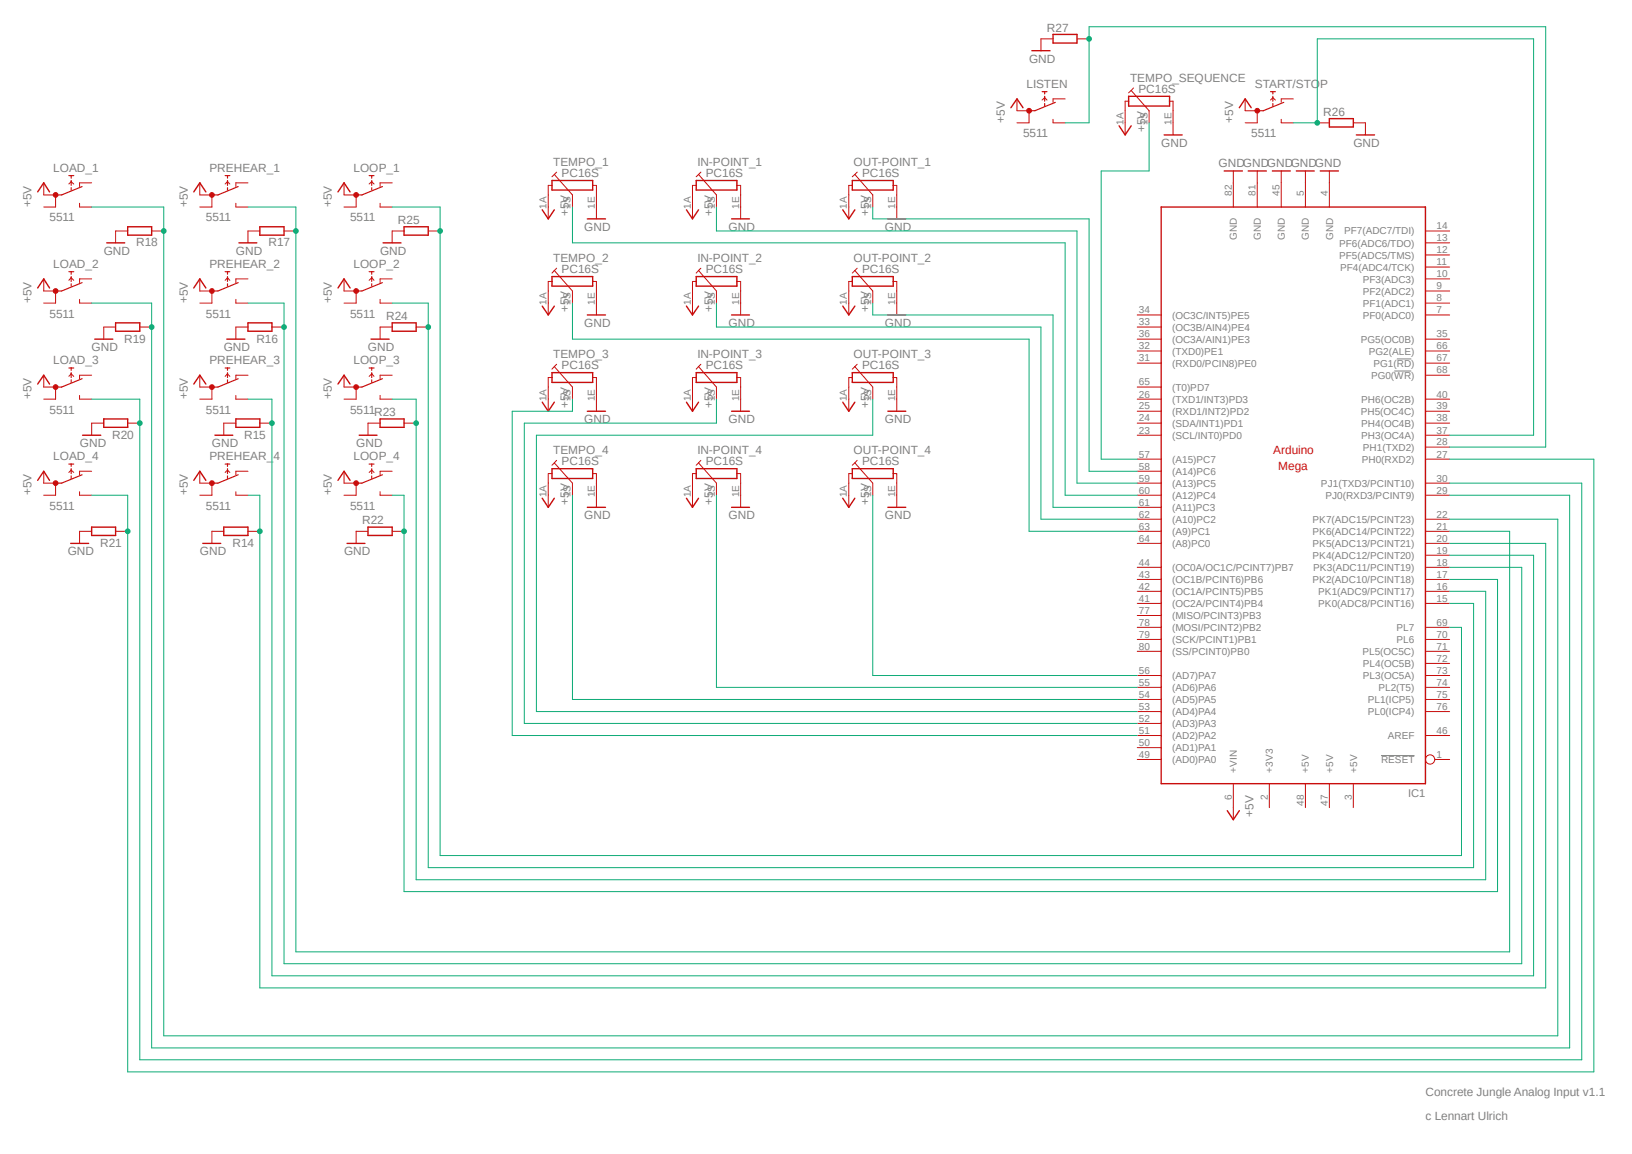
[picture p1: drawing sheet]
<svg xmlns="http://www.w3.org/2000/svg" width="297mm" height="210mm" viewBox="0 0 297 210" stroke-linecap="round" stroke-linejoin="round" font-family="sans-serif">
<path d="M3.5 3.3l290 201.1M293.5 3.3l-290 201.1" fill="none" stroke="#fff" stroke-width=".18"/>
<path d="M253.7 67.5h3.1M254.2 65.3h2.6M251.3 137.5h6.1" fill="none" stroke="#808080" stroke-width=".18"/>
<g fill="none" stroke="#c90d0c" stroke-width=".25">
<path d="M205.4 17.5h7.5v1.8h-7.5zM100.5 32.9h7.4v1.7h-7.4zM126.7 32.9h7.4v1.7h-7.4zM155.1 32.9h7.5v1.7h-7.5zM100.5 50.3h7.4v1.8h-7.4zM126.7 50.3h7.4v1.8h-7.4zM155.1 50.3h7.5v1.8h-7.5zM100.5 67.8h7.4v1.8h-7.4zM126.7 67.8h7.4v1.8h-7.4zM155.1 67.8h7.5v1.8h-7.5zM100.5 85.3h7.4v1.8h-7.4zM126.7 85.3h7.4v1.8h-7.4z"/>
<path d="M155.1 85.3h7.5v1.8h-7.5z"/>
</g>
<g fill="none" stroke="#c90d0c" stroke-width=".18">
<path d="M205.4 18.4h-.6v4M205.9 16.5l3.2 3.7v2.2M205.9 16.5l-.5 .4M206.3 16l-.4 .5M212.9 18.4h.6v4M64.8 35.5v2.2M67.2 33.5l.4-.4 .5 .4M69.2 33.3v.7M69.2 37v.7M100.5 33.7h-.7v4M100.9 31.7l3.3 3.8v2.2M101.3 31.3l-.8 .9"/>
<path d="M107.9 33.7h.6v4M126.7 33.7h-.7v4M127.1 31.7l3.3 3.8v2.2M127.6 31.3l-.9 .9M134.1 33.7h.7v4M155.1 33.7h-.6v4M155.6 31.7l3.2 3.8v2.2M155.6 31.7l-.5 .5M156 31.3l-.4 .4M162.6 33.7h.6v4M100.5 51.2h-.7v4M100.9 49.2l3.3 3.8v2.2"/>
<path d="M100.9 49.2l-.4 .5M101.3 48.8l-.4 .4M107.9 51.2h.6v4M126.7 51.2h-.7v4M127.1 49.2l3.3 3.8v2.2M127.1 49.2l-.4 .5M127.6 48.8l-.5 .4M134.1 51.2h.7v4M155.1 51.2h-.6v4M155.6 49.2l3.2 3.8v2.2M156 48.8l-.9 .9M162.6 51.2h.6v4"/>
<path d="M100.5 68.7h-.7v3.9M100.9 66.7l3.3 3.7v2.2M100.9 66.7l-.4 .5M101.3 66.3l-.4 .4M107.9 68.7h.6v3.9M126.7 68.7h-.7v3.9M127.1 66.7l3.3 3.7v2.2M127.1 66.7l-.4 .5M127.6 66.3l-.5 .4M134.1 68.7h.7v3.9M155.1 68.7h-.6v3.9M155.6 66.7l3.2 3.7v2.2"/>
<path d="M156 66.3l-.9 .9M162.6 68.7h.6v3.9M100.5 86.2h-.7v3.9M100.9 84.2l3.3 3.7v2.2M100.9 84.2l-.4 .5M101.3 83.8l-.4 .4M107.9 86.2h.6v3.9M126.7 86.2h-.7v3.9M127.1 84.2l3.3 3.7v2.2M127.1 84.2l-.4 .5M127.6 83.8l-.5 .4M134.1 86.2h.7v3.9"/>
<path d="M155.1 86.2h-.6v3.9M155.6 84.2l3.2 3.7v2.2M155.6 84.2l-.5 .5M156 83.8l-.4 .4M162.6 86.2h.6v3.9"/>
</g>
<path d="M67.2 32h.9M67.6 32v.4M67.6 32.9v.8M67.6 34.2v.4M69.6 34l-3.7 1.5h-1.1" fill="none" stroke="#c90d0c" stroke-width=".21"/>
<circle cx="64.8" cy="35.5" r=".43" fill="#c90d0c"/>
<g fill="none" stroke="#c90d0c" stroke-width=".18">
<path d="M62.6 35.5h2.2M62.6 37.7h2.2M69.2 37.7h2.2M69.2 33.3h2.2M64.8 53v2.2M67.2 51l.4-.5 .5 .5M69.2 50.8v.6M69.2 54.5v.7"/>
<circle cx="64.8" cy="35.5" r=".43"/>
</g>
<path d="M67.2 49.4h.9M67.6 49.4v.5M67.6 50.3v.9M67.6 51.6v.5M69.6 51.4l-3.7 1.6h-1.1" fill="none" stroke="#c90d0c" stroke-width=".21"/>
<circle cx="64.8" cy="53" r=".43" fill="#c90d0c"/>
<g fill="none" stroke="#c90d0c" stroke-width=".18">
<path d="M62.6 53h2.2M62.6 55.2h2.2M69.2 55.2h2.2M69.2 50.8h2.2M64.8 70.4v2.2M67.2 68.5l.4-.5 .5 .5M69.2 68.3v.6M69.2 72v.6"/>
<circle cx="64.8" cy="53" r=".43"/>
</g>
<path d="M67.2 67h.9M67.6 67v.4M67.6 67.8v.9M67.6 69.1v.5M69.6 68.9l-3.7 1.5h-1.1" fill="none" stroke="#c90d0c" stroke-width=".21"/>
<circle cx="64.8" cy="70.4" r=".43" fill="#c90d0c"/>
<g fill="none" stroke="#c90d0c" stroke-width=".18">
<path d="M62.6 70.4h2.2M62.6 72.6h2.2M69.2 72.6h2.2M69.2 68.3h2.2M64.8 87.9v2.2M67.2 86l.4-.4 .5 .4M69.2 85.8v.6M69.2 89.5v.6"/>
<circle cx="64.8" cy="70.4" r=".43"/>
</g>
<path d="M67.2 84.5h.9M67.6 84.5v.4M67.6 85.3v.9M67.6 86.6v.5M69.6 86.4l-3.7 1.5h-1.1" fill="none" stroke="#c90d0c" stroke-width=".21"/>
<circle cx="64.8" cy="87.9" r=".43" fill="#c90d0c"/>
<g fill="none" stroke="#c90d0c" stroke-width=".18">
<path d="M38.6 87.9v2.2M41 86l.4-.4 .4 .4M42.9 85.8v.6M42.9 89.5v.6M62.6 87.9h2.2M62.6 90.1h2.2M69.2 90.1h2.2M69.2 85.8h2.2"/>
<circle cx="64.8" cy="87.9" r=".43"/>
</g>
<path d="M41 84.5h.8M41.4 84.5v.4M41.4 85.3v.9M41.4 86.6v.5M43.3 86.4l-3.6 1.5h-1.1" fill="none" stroke="#c90d0c" stroke-width=".21"/>
<circle cx="38.6" cy="87.9" r=".43" fill="#c90d0c"/>
<g fill="none" stroke="#c90d0c" stroke-width=".18">
<path d="M10.1 87.9v2.2M12.5 86l.5-.4 .4 .4M14.5 85.8v.6M14.5 89.5v.6M36.4 87.9h2.2M36.4 90.1h2.2M42.9 90.1h2.2M42.9 85.8h2.2"/>
<circle cx="38.6" cy="87.9" r=".43"/>
</g>
<path d="M12.5 84.5h.9M13 84.5v.4M13 85.3v.9M13 86.6v.5M14.9 86.4l-3.7 1.5h-1.1" fill="none" stroke="#c90d0c" stroke-width=".21"/>
<circle cx="10.1" cy="87.9" r=".43" fill="#c90d0c"/>
<g fill="none" stroke="#c90d0c" stroke-width=".18">
<path d="M38.6 70.4v2.2M41 68.5l.4-.5 .4 .5M42.9 68.3v.6M42.9 72v.6M8 87.9h2.1M8 90.1h2.1M14.5 90.1h2.2M14.5 85.8h2.2"/>
<circle cx="10.1" cy="87.9" r=".43"/>
</g>
<path d="M41 67h.8M41.4 67v.4M41.4 67.8v.9M41.4 69.1v.5M43.3 68.9l-3.6 1.5h-1.1" fill="none" stroke="#c90d0c" stroke-width=".21"/>
<circle cx="38.6" cy="70.4" r=".43" fill="#c90d0c"/>
<g fill="none" stroke="#c90d0c" stroke-width=".18">
<path d="M10.1 70.4v2.2M12.5 68.5l.5-.5 .4 .5M14.5 68.3v.6M14.5 72v.6M36.4 70.4h2.2M36.4 72.6h2.2M42.9 72.6h2.2M42.9 68.3h2.2"/>
<circle cx="38.6" cy="70.4" r=".43"/>
</g>
<path d="M12.5 67h.9M13 67v.4M13 67.8v.9M13 69.1v.5M14.9 68.9l-3.7 1.5h-1.1" fill="none" stroke="#c90d0c" stroke-width=".21"/>
<circle cx="10.1" cy="70.4" r=".43" fill="#c90d0c"/>
<g fill="none" stroke="#c90d0c" stroke-width=".18">
<path d="M38.6 53v2.2M41 51l.4-.5 .4 .5M42.9 50.8v.6M42.9 54.5v.7M8 70.4h2.1M8 72.6h2.1M14.5 72.6h2.2M14.5 68.3h2.2"/>
<circle cx="10.1" cy="70.4" r=".43"/>
</g>
<path d="M41 49.4h.8M41.4 49.4v.5M41.4 50.3v.9M41.4 51.6v.5M43.3 51.4l-3.6 1.6h-1.1" fill="none" stroke="#c90d0c" stroke-width=".21"/>
<circle cx="38.6" cy="53" r=".43" fill="#c90d0c"/>
<g fill="none" stroke="#c90d0c" stroke-width=".18">
<path d="M10.1 53v2.2M12.5 51l.5-.5 .4 .5M14.5 50.8v.6M14.5 54.5v.7M36.4 53h2.2M36.4 55.2h2.2M42.9 55.2h2.2M42.9 50.8h2.2"/>
<circle cx="38.6" cy="53" r=".43"/>
</g>
<path d="M12.5 49.4h.9M13 49.4v.5M13 50.3v.9M13 51.6v.5M14.9 51.4l-3.7 1.6h-1.1" fill="none" stroke="#c90d0c" stroke-width=".21"/>
<circle cx="10.1" cy="53" r=".43" fill="#c90d0c"/>
<g fill="none" stroke="#c90d0c" stroke-width=".18">
<path d="M38.6 35.5v2.2M41 33.5l.4-.4 .4 .4M42.9 33.3v.7M42.9 37v.7M8 53h2.1M8 55.2h2.1M14.5 55.2h2.2M14.5 50.8h2.2"/>
<circle cx="10.1" cy="53" r=".43"/>
</g>
<path d="M41 32h.8M41.4 32v.4M41.4 32.9v.8M41.4 34.2v.4M43.3 34l-3.6 1.5h-1.1" fill="none" stroke="#c90d0c" stroke-width=".21"/>
<circle cx="38.6" cy="35.5" r=".43" fill="#c90d0c"/>
<g fill="none" stroke="#c90d0c" stroke-width=".18">
<path d="M10.1 35.5v2.2M12.5 33.5l.5-.4 .4 .4M14.5 33.3v.7M14.5 37v.7M36.4 35.5h2.2M36.4 37.7h2.2M42.9 37.7h2.2M42.9 33.3h2.2"/>
<circle cx="38.6" cy="35.5" r=".43"/>
</g>
<path d="M12.5 32h.9M13 32v.4M13 32.9v.8M13 34.2v.4M14.9 34l-3.7 1.5h-1.1" fill="none" stroke="#c90d0c" stroke-width=".21"/>
<circle cx="10.1" cy="35.5" r=".43" fill="#c90d0c"/>
<g fill="none" stroke="#c90d0c" stroke-width=".18">
<path d="M231.2 18.2l.4-.4 .5 .4M233.2 18v.6M8 35.5h2.1M8 37.7h2.1M14.5 37.7h2.2M14.5 33.3h2.2M228.8 20.2v2.2M233.2 21.7v.7"/>
<circle cx="10.1" cy="35.5" r=".43"/>
</g>
<path d="M231.2 16.7h.9M231.6 16.7v.4M231.6 17.5v.9M231.6 18.8v.5M233.6 18.6l-3.7 1.6h-1.1" fill="none" stroke="#c90d0c" stroke-width=".21"/>
<circle cx="228.8" cy="20.2" r=".43" fill="#c90d0c"/>
<g fill="none" stroke="#c90d0c" stroke-width=".18">
<path d="M189.7 18.2l.4-.4 .4 .4M191.6 18v.6M233.2 18h2.2M187.3 20.2v2.2M191.6 21.7v.7M226.6 20.2h2.2M226.6 22.4h2.2M233.2 22.4h2.2"/>
<circle cx="228.8" cy="20.2" r=".43"/>
</g>
<path d="M189.7 16.7h.8M190.1 16.7v.4M190.1 17.5v.9M190.1 18.8v.5M192.1 18.6l-3.8 1.6h-1" fill="none" stroke="#c90d0c" stroke-width=".21"/>
<circle cx="187.3" cy="20.2" r=".43" fill="#c90d0c"/>
<g fill="none" stroke="#c90d0c" stroke-width=".18">
<path d="M185.1 18v2.2h2.2M191.6 18h2.2M191.6 7.1h-2.2v2.1M196 7.1h2.2M226.6 18v2.2M8 33.3v2.2M36.4 33.3v2.2M62.6 33.3v2.2M99.8 37.7v2.1M108.5 37.7v2.1M126 37.7v2.1M134.8 37.7v2.1"/>
<path d="M154.5 37.7v2.1M163.2 37.7v2.1M185.1 22.4h2.2M191.6 22.4h2.2M204.8 22.4v2.2M213.5 22.4v2.2M224.5 31.1v6.6M228.8 31.1v6.6M233.2 31.1v6.6M237.6 31.1v6.6M239.7 22.4h2.2M241.9 31.1v6.6"/>
<path d="M246.3 22.4h2.2v2.2M8 50.8v2.2M21 59.5h-2.1v2.2M23.2 42h-2.2v2.2M25.4 59.5h2.2M27.6 42h2.2M36.4 50.8v2.2M45.1 59.5h-2.2v2.2M47.3 42h-2.2v2.2M49.5 59.5h2.2M51.7 42h2.1M62.6 50.8v2.2"/>
<path d="M71.4 59.5h-2.2v2.2M73.5 42h-2.1v2.2M75.7 59.5h2.2M77.9 42h2.2M99.8 55.2v2.1M108.5 55.2v2.1M126 55.2v2.1M134.8 55.2v2.1M154.5 55.2v2.1M163.2 55.2v2.1M207 57.3h4.3M207 59.5h4.3"/>
<path d="M259.4 57.3h4.4M259.4 48.6h4.4M259.4 50.8h4.4M259.4 53h4.4M259.4 55.2h4.4M259.4 46.4h4.4M259.4 44.2h4.4M259.4 42h4.4M8 68.3v2.1M18.9 77h-2.2v2.2M23.2 77h2.2M36.4 68.3v2.1"/>
<path d="M42.9 77h-2.2v2.2M47.3 77h2.2M62.6 68.3v2.1M69.2 77h-2.2v2.2M73.5 77h2.2M99.8 72.6v2.2M108.5 72.6v2.2M126 72.6v2.2M134.8 72.6v2.2M154.5 72.6v2.2M163.2 72.6v2.2M207 77h4.3"/>
<path d="M207 74.8h4.3M207 72.6h4.3M207 79.2h4.3M207 70.4h4.3M207 66.1h4.3M207 63.9h4.3M207 61.7h4.3M259.4 77h4.4M259.4 74.8h4.4M259.4 72.6h4.4M259.4 79.2h4.4M259.4 66.1h4.4"/>
<path d="M259.4 63.9h4.4M259.4 61.7h4.4M259.4 68.3h4.4M8 85.8v2.1M16.7 96.7h-2.2v2.2M21 96.7h2.2M36.4 85.8v2.1M40.7 96.7h-2.1v2.2M45.1 96.7h2.2M62.6 85.8v2.1M67 96.7h-2.2v2.2M71.4 96.7h2.1"/>
<path d="M99.8 90.1v2.2M108.5 90.1v2.2M126 90.1v2.2M134.8 90.1v2.2M154.5 90.1v2.2M163.2 90.1v2.2M207 83.6h4.3M207 90.1h4.3M207 87.9h4.3M207 98.9h4.3M207 96.7h4.3M207 94.5h4.3"/>
<path d="M207 92.3h4.3M207 85.8h4.3M259.4 83.6h4.4M259.4 81.4h4.4M259.4 90.1h4.4M259.4 87.9h4.4M259.4 98.9h4.4M259.4 96.7h4.4M259.4 94.5h4.4M207 112h4.3M207 109.8h4.3M207 107.6h4.3"/>
<path d="M207 105.5h4.3M207 103.3h4.3M207 116.4h4.3M207 118.5h4.3M207 114.2h4.3M259.4 109.8h4.4M259.4 107.6h4.4M259.4 105.5h4.4M259.4 103.3h4.4M259.4 101h4.4M259.4 116.4h4.4M259.4 118.5h4.4"/>
<path d="M259.4 114.2h4.4M207 122.9h4.3M207 125.1h4.3M207 127.3h4.3M207 129.5h4.3M207 131.7h4.3M207 133.9h4.3M207 136.1h4.3M207 138.2h4.3M259.4 122.9h4.4M259.4 125.1h4.4M259.4 127.3h4.4"/>
<path d="M259.4 129.5h4.4M259.4 133.9h4.4M259.4 120.7h4.4M261.2 138.2h2.6M224.5 142.6v6.6M231 142.6v4.4M237.6 142.6v4.4M241.9 142.6v4.4M246.3 142.6v4.4"/>
<circle cx="187.3" cy="20.2" r=".43"/>
<circle cx="260.3" cy="138.2" r=".85"/>
</g>
<g fill="none" stroke="#c90d0c" stroke-width=".25">
<path d="M184 19.6l1.1-1.6 1.1 1.6M187.8 9.2h3.3M191.6 6.3h4.4v1.5h-4.4zM225.6 19.6l1-1.6 1.1 1.6M6.9 34.9l1.1-1.6 1 1.6M35.3 34.9l1.1-1.6 1.1 1.6M61.5 34.9l1.1-1.6 1.1 1.6M98.7 38.2l1.1 1.6 1.1-1.6M106.9 39.8h3.3M124.9 38.2l1.1 1.6 1.1-1.6M133.1 39.8h3.3M153.4 38.2l1.1 1.6 1.1-1.6"/>
<path d="M161.6 39.8h3.2M203.7 22.9l1.1 1.7 1.1-1.7M211.3 37.7h48.1v104.9h-48.1zM211.9 24.6h3.2M222.8 31.1h3.3M227.2 31.1h3.3M231.6 31.1h3.2M235.9 31.1h3.3M240.3 31.1h3.3M241.9 21.6h4.4v1.5h-4.4zM246.8 24.6h3.3M6.9 52.4l1.1-1.6 1 1.6"/>
<path d="M19.4 44.2h3.3M21 58.8h4.4v1.5h-4.4zM23.2 41.3h4.4v1.5h-4.4zM35.3 52.4l1.1-1.6 1.1 1.6M43.5 44.2h3.2M45.1 58.8h4.4v1.5h-4.4zM47.3 41.3h4.4v1.5h-4.4zM61.5 52.4l1.1-1.6 1.1 1.6M69.7 44.2h3.3M71.4 58.8h4.3v1.5h-4.3zM73.5 41.3h4.4v1.5h-4.4zM98.7 55.7l1.1 1.6 1.1-1.6"/>
<path d="M106.9 57.3h3.3M124.9 55.7l1.1 1.6 1.1-1.6M133.1 57.3h3.3M153.4 55.7l1.1 1.6 1.1-1.6M161.6 57.3h3.2M6.9 69.9l1.1-1.6 1 1.6M15 79.2h3.3M17.2 61.7h3.3M18.9 76.2h4.3v1.6h-4.3zM35.3 69.9l1.1-1.6 1.1 1.6M39.1 79.2h3.3M41.3 61.7h3.3"/>
<path d="M42.9 76.2h4.4v1.6h-4.4zM61.5 69.9l1.1-1.6 1.1 1.6M65.4 79.2h3.2M67.5 61.7h3.3M69.2 76.2h4.3v1.6h-4.3zM98.7 73.2l1.1 1.6 1.1-1.6M106.9 74.8h3.3M124.9 73.2l1.1 1.6 1.1-1.6M133.1 74.8h3.3M153.4 73.2l1.1 1.6 1.1-1.6M161.6 74.8h3.2M6.9 87.4l1.1-1.6 1 1.6"/>
<path d="M12.9 98.9h3.2M16.7 95.9h4.3v1.6h-4.3zM35.3 87.4l1.1-1.6 1.1 1.6M36.9 98.9h3.3M40.7 95.9h4.4v1.6h-4.4zM61.5 87.4l1.1-1.6 1.1 1.6M63.2 98.9h3.2M67 95.9h4.4v1.6h-4.4zM98.7 90.7l1.1 1.6 1.1-1.6M106.9 92.3h3.3M124.9 90.7l1.1 1.6 1.1-1.6M133.1 92.3h3.3"/>
<path d="M153.4 90.7l1.1 1.6 1.1-1.6M161.6 92.3h3.2M223.4 147.5l1.1 1.7 1.1-1.7"/>
</g>
<g fill="none" stroke="#0dab76" stroke-width=".18">
<path d="M104.2 37.7v6.5h89.6v45.9h13.2M130.4 37.7v4.3h65.6v45.9h11M158.8 37.7v2.1h39.4v46h8.8M209.1 22.4v8.7h-8.7v52.5h6.6M104.2 55.2v6.5h83.1v35h19.7M130.4 55.2v4.3h59v35h17.6M158.8 55.2v2.1h32.8v35h15.4M104.2 72.6v2.2h-11v59.1h113.8M130.4 72.6v4.4h-35v54.7h111.6M158.8 72.6v6.6h-61.2v50.3h109.4M71.4 90.1h2.1v72.2h199v-56.8h-8.7M104.2 90.1v37.2h102.8"/>
<path d="M130.4 90.1v35h76.6M158.8 90.1v32.8h48.2"/>
</g>
<circle cx="73.5" cy="96.7" r=".43" fill="#0dab76"/>
<g fill="none" stroke="#0dab76" stroke-width=".18">
<path d="M71.4 72.6h4.3v87.5h194.7v-52.5h-6.6"/>
<circle cx="73.5" cy="96.7" r=".43"/>
</g>
<circle cx="75.7" cy="77" r=".43" fill="#0dab76"/>
<g fill="none" stroke="#0dab76" stroke-width=".18">
<path d="M71.4 55.2h6.5v102.7h190.3v-48.1h-4.4"/>
<circle cx="75.7" cy="77" r=".43"/>
</g>
<circle cx="77.9" cy="59.5" r=".43" fill="#0dab76"/>
<g fill="none" stroke="#0dab76" stroke-width=".18">
<path d="M45.1 90.1h2.2v89.7h234v-80.9h-17.5"/>
<circle cx="77.9" cy="59.5" r=".43"/>
</g>
<circle cx="47.3" cy="96.7" r=".43" fill="#0dab76"/>
<g fill="none" stroke="#0dab76" stroke-width=".18">
<path d="M45.1 72.6h4.4v105h229.6v-76.6h-15.3"/>
<circle cx="47.3" cy="96.7" r=".43"/>
</g>
<circle cx="49.5" cy="77" r=".43" fill="#0dab76"/>
<g fill="none" stroke="#0dab76" stroke-width=".18">
<path d="M71.4 37.7h8.7v118h185.9v-41.5h-2.2"/>
<circle cx="49.5" cy="77" r=".43"/>
</g>
<circle cx="80.1" cy="42" r=".43" fill="#0dab76"/>
<g fill="none" stroke="#0dab76" stroke-width=".18">
<path d="M45.1 55.2h6.6v120.2h225.2v-72.1h-13.1"/>
<circle cx="80.1" cy="42" r=".43"/>
</g>
<circle cx="51.7" cy="59.5" r=".43" fill="#0dab76"/>
<g fill="none" stroke="#0dab76" stroke-width=".18">
<path d="M45.1 37.7h8.7v135.5h220.9v-76.5h-10.9"/>
<circle cx="51.7" cy="59.5" r=".43"/>
</g>
<circle cx="53.8" cy="42" r=".43" fill="#0dab76"/>
<g fill="none" stroke="#0dab76" stroke-width=".18">
<path d="M16.7 37.7h13.1v150.8h253.7v-94h-19.7"/>
<circle cx="53.8" cy="42" r=".43"/>
</g>
<circle cx="29.8" cy="42" r=".43" fill="#0dab76"/>
<g fill="none" stroke="#0dab76" stroke-width=".18">
<path d="M16.7 55.2h10.9v135.5h258.1v-100.6h-21.9"/>
<circle cx="29.8" cy="42" r=".43"/>
</g>
<circle cx="27.6" cy="59.5" r=".43" fill="#0dab76"/>
<g fill="none" stroke="#0dab76" stroke-width=".18">
<path d="M16.7 72.6h8.7v120.3h262.5v-105h-24.1"/>
<circle cx="27.6" cy="59.5" r=".43"/>
</g>
<circle cx="25.4" cy="77" r=".43" fill="#0dab76"/>
<g fill="none" stroke="#0dab76" stroke-width=".18">
<path d="M263.8 83.6h26.3v111.5h-266.9v-105h-6.5"/>
<circle cx="25.4" cy="77" r=".43"/>
</g>
<circle cx="23.2" cy="96.7" r=".43" fill="#0dab76"/>
<g fill="none" stroke="#0dab76" stroke-width=".18">
<path d="M193.8 22.4h4.4v-17.5h83.1v76.5h-17.5"/>
<circle cx="23.2" cy="96.7" r=".43"/>
</g>
<circle cx="198.2" cy="7.1" r=".43" fill="#0dab76"/>
<g fill="none" stroke="#0dab76" stroke-width=".18">
<path d="M235.4 22.4h4.3v-15.3h39.4v72.1h-15.3"/>
<circle cx="198.2" cy="7.1" r=".43"/>
</g>
<circle cx="239.7" cy="22.4" r=".43" fill="#0dab76"/>
<circle cx="239.7" cy="22.4" r=".43" fill="none" stroke="#0dab76" stroke-width=".18"/>
<g font-size="2.2" fill="#808080">
<text x="190.5" y="5.8">R27</text>
<text x="187.3" y="11.4">GND</text>
<text x="186.8" y="16">LISTEN</text>
<text x="205.7" y="14.9">TEMPO_SEQUENCE</text>
<text x="207.2" y="16.9">PC16S</text>
<text x="228.4" y="16">START/STOP</text>
<text x="182.9" y="22.4" transform="rotate(-90 182.9 22.4)">+5V</text>
<text x="224.4" y="22.4" transform="rotate(-90 224.4 22.4)">+5V</text>
<text x="240.8" y="21.1">R26</text>
<text x="186.2" y="25">5511</text>
<text x="208.5" y="24" transform="rotate(-90 208.5 24)">+5V</text>
<text x="211.3" y="26.7">GND</text>
<text x="227.7" y="25">5511</text>
<text x="246.3" y="26.7">GND</text>
<text x="9.7" y="31.3">LOAD_1</text>
<text x="38.1" y="31.3">PREHEAR_1</text>
<text x="64.3" y="31.3">LOOP_1</text>
<text x="100.7" y="30.2">TEMPO_1</text>
<text x="102.2" y="32.2">PC16S</text>
<text x="126.9" y="30.2">IN-POINT_1</text>
<text x="128.4" y="32.2">PC16S</text>
<text x="155.3" y="30.2">OUT-POINT_1</text>
<text x="156.9" y="32.2">PC16S</text>
<text x="221.8" y="30.4">GNDGNDGNDGNDGND</text>
<text x="5.8" y="37.7" transform="rotate(-90 5.8 37.7)">+5V</text>
<text x="9" y="40.3">5511</text>
<text x="34.2" y="37.7" transform="rotate(-90 34.2 37.7)">+5V</text>
<text x="37.5" y="40.3">5511</text>
<text x="60.4" y="37.7" transform="rotate(-90 60.4 37.7)">+5V</text>
<text x="63.7" y="40.3">5511</text>
<text x="72.4" y="40.7">R25</text>
<text x="103.5" y="39.4" transform="rotate(-90 103.5 39.4)">+5V</text>
<text x="129.8" y="39.4" transform="rotate(-90 129.8 39.4)">+5V</text>
<text x="158.2" y="39.4" transform="rotate(-90 158.2 39.4)">+5V</text>
<text x="18.9" y="46.4">GND</text>
<text x="24.8" y="44.8">R18</text>
<text x="42.9" y="46.4">GND</text>
<text x="48.9" y="44.8">R17</text>
<text x="69.2" y="46.4">GND</text>
<text x="100.7" y="47.7">TEMPO_2</text>
<text x="106.3" y="42">GND</text>
<text x="126.9" y="47.7">IN-POINT_2</text>
<text x="132.6" y="42">GND</text>
<text x="155.3" y="47.7">OUT-POINT_2</text>
<text x="161" y="42">GND</text>
<text x="9.7" y="48.8">LOAD_2</text>
<text x="38.1" y="48.8">PREHEAR_2</text>
<text x="64.3" y="48.8">LOOP_2</text>
<text x="102.2" y="49.7">PC16S</text>
<text x="128.4" y="49.7">PC16S</text>
<text x="156.9" y="49.7">PC16S</text>
<text x="5.8" y="55.2" transform="rotate(-90 5.8 55.2)">+5V</text>
<text x="9" y="57.8">5511</text>
<text x="34.2" y="55.2" transform="rotate(-90 34.2 55.2)">+5V</text>
<text x="37.5" y="57.8">5511</text>
<text x="60.4" y="55.2" transform="rotate(-90 60.4 55.2)">+5V</text>
<text x="63.7" y="57.8">5511</text>
<text x="70.3" y="58.3">R24</text>
<text x="103.5" y="56.8" transform="rotate(-90 103.5 56.8)">+5V</text>
<text x="106.3" y="59.5">GND</text>
<text x="129.8" y="56.9" transform="rotate(-90 129.8 56.9)">+5V</text>
<text x="132.6" y="59.5">GND</text>
<text x="158.2" y="56.8" transform="rotate(-90 158.2 56.8)">+5V</text>
<text x="161" y="59.5">GND</text>
<text x="16.7" y="63.9">GND</text>
<text x="22.6" y="62.4">R19</text>
<text x="40.7" y="63.9">GND</text>
<text x="46.7" y="62.4">R16</text>
<text x="67" y="63.9">GND</text>
<text x="100.7" y="65.2">TEMPO_3</text>
<text x="126.9" y="65.2">IN-POINT_3</text>
<text x="155.3" y="65.2">OUT-POINT_3</text>
<text x="9.7" y="66.3">LOAD_3</text>
<text x="38.1" y="66.3">PREHEAR_3</text>
<text x="64.3" y="66.3">LOOP_3</text>
<text x="102.2" y="67.2">PC16S</text>
<text x="128.4" y="67.2">PC16S</text>
<text x="156.9" y="67.2">PC16S</text>
<text x="5.8" y="72.6" transform="rotate(-90 5.8 72.6)">+5V</text>
<text x="9" y="75.3">5511</text>
<text x="34.2" y="72.6" transform="rotate(-90 34.2 72.6)">+5V</text>
<text x="37.5" y="75.3">5511</text>
<text x="60.4" y="72.6" transform="rotate(-90 60.4 72.6)">+5V</text>
<text x="63.7" y="75.3">5511R23</text>
<text x="103.5" y="74.3" transform="rotate(-90 103.5 74.3)">+5V</text>
<text x="106.3" y="77">GND</text>
<text x="129.8" y="74.3" transform="rotate(-90 129.8 74.3)">+5V</text>
<text x="132.6" y="77">GND</text>
<text x="158.2" y="74.3" transform="rotate(-90 158.2 74.3)">+5V</text>
<text x="161" y="77">GND</text>
<text x="9.7" y="83.8">LOAD_4</text>
<text x="14.5" y="81.4">GND</text>
<text x="20.4" y="79.8">R20</text>
<text x="38.1" y="83.8">PREHEAR_4</text>
<text x="38.6" y="81.4">GND</text>
<text x="44.4" y="79.8">R15</text>
<text x="64.3" y="83.8">LOOP_4</text>
<text x="64.8" y="81.4">GND</text>
<text x="100.7" y="82.7">TEMPO_4</text>
<text x="126.9" y="82.7">IN-POINT_4</text>
<text x="155.3" y="82.7">OUT-POINT_4</text>
<text x="102.2" y="84.7">PC16S</text>
<text x="128.4" y="84.7">PC16S</text>
<text x="156.9" y="84.7">PC16S</text>
<text x="5.8" y="90.1" transform="rotate(-90 5.8 90.1)">+5V</text>
<text x="9" y="92.8">5511</text>
<text x="34.2" y="90.1" transform="rotate(-90 34.2 90.1)">+5V</text>
<text x="37.5" y="92.8">5511</text>
<text x="60.4" y="90.1" transform="rotate(-90 60.4 90.1)">+5V</text>
<text x="63.7" y="92.8">5511</text>
<text x="65.9" y="95.4">R22</text>
<text x="103.5" y="91.8" transform="rotate(-90 103.5 91.8)">+5V</text>
<text x="106.3" y="94.5">GND</text>
<text x="129.8" y="91.8" transform="rotate(-90 129.8 91.8)">+5V</text>
<text x="132.6" y="94.5">GND</text>
<text x="158.2" y="91.8" transform="rotate(-90 158.2 91.8)">+5V</text>
<text x="161" y="94.5">GND</text>
<text x="12.3" y="101">GND</text>
<text x="18.2" y="99.5">R21</text>
<text x="36.4" y="101">GND</text>
<text x="42.3" y="99.5">R14</text>
<text x="62.6" y="101">GND</text>
<text x="228.1" y="148.7" transform="rotate(-90 228.1 148.7)">+5V</text>
<text x="259.4" y="199.4">Concrete Jungle Analog Input v1.1</text>
<text x="259.4" y="203.8">c Lennart Ulrich</text>
</g>
<g font-size="2.2" fill="#c90d0c">
<text x="231.7" y="82.7">Arduino</text>
<text x="232.6" y="85.5">Mega</text>
</g>
<text font-size="2" fill="#808080" x="256.3" y="145.1">IC1</text>
<g font-size="1.8" fill="#808080">
<text x="204.5" y="22.7" transform="rotate(-90 204.5 22.7)">1A</text>
<text x="208.8" y="22.7" transform="rotate(-90 208.8 22.7)">1S</text>
<text x="213.2" y="22.7" transform="rotate(-90 213.2 22.7)">1E</text>
<text x="224.2" y="35.6" transform="rotate(-90 224.2 35.6)">82</text>
<text x="228.5" y="35.6" transform="rotate(-90 228.5 35.6)">81</text>
<text x="232.9" y="35.6" transform="rotate(-90 232.9 35.6)">45</text>
<text x="237.3" y="35.6" transform="rotate(-90 237.3 35.6)">5</text>
<text x="241.6" y="35.6" transform="rotate(-90 241.6 35.6)">4</text>
<text x="99.5" y="38" transform="rotate(-90 99.5 38)">1A</text>
<text x="103.8" y="38" transform="rotate(-90 103.8 38)">1S</text>
<text x="108.2" y="38" transform="rotate(-90 108.2 38)">1E</text>
<text x="125.7" y="38" transform="rotate(-90 125.7 38)">1A</text>
<text x="130.1" y="38" transform="rotate(-90 130.1 38)">1S</text>
<text x="134.5" y="38" transform="rotate(-90 134.5 38)">1E</text>
<text x="154.1" y="38" transform="rotate(-90 154.1 38)">1A</text>
<text x="158.5" y="38" transform="rotate(-90 158.5 38)">1S</text>
<text x="162.9" y="38" transform="rotate(-90 162.9 38)">1E</text>
<text x="261.5" y="41.7">14</text>
<text x="225.1" y="43.7" transform="rotate(-90 225.1 43.7)">GND</text>
<text x="229.5" y="43.7" transform="rotate(-90 229.5 43.7)">GND</text>
<text x="233.8" y="43.7" transform="rotate(-90 233.8 43.7)">GND</text>
<text x="238.2" y="43.7" transform="rotate(-90 238.2 43.7)">GND</text>
<text x="242.6" y="43.7" transform="rotate(-90 242.6 43.7)">GND</text>
<text x="243.7" y="47.1">PF5(ADC5/TMS)</text>
<text x="243.7" y="44.9">PF6(ADC6/TDO)</text>
<text x="244.6" y="42.7">PF7(ADC7/TDI)</text>
<text x="261.5" y="46.1">12</text>
<text x="261.5" y="43.9">13</text>
<text x="243.9" y="49.2">PF4(ADC4/TCK)</text>
<text x="248" y="51.4">PF3(ADC3)</text>
<text x="248" y="53.6">PF2(ADC2)</text>
<text x="261.5" y="48.3">11</text>
<text x="261.5" y="50.5">10</text>
<text x="261.5" y="52.7">9</text>
<text x="99.5" y="55.5" transform="rotate(-90 99.5 55.5)">1A</text>
<text x="103.8" y="55.5" transform="rotate(-90 103.8 55.5)">1S</text>
<text x="108.2" y="55.5" transform="rotate(-90 108.2 55.5)">1E</text>
<text x="125.7" y="55.5" transform="rotate(-90 125.7 55.5)">1A</text>
<text x="130.1" y="55.5" transform="rotate(-90 130.1 55.5)">1S</text>
<text x="134.5" y="55.5" transform="rotate(-90 134.5 55.5)">1E</text>
<text x="154.1" y="55.5" transform="rotate(-90 154.1 55.5)">1A</text>
<text x="158.5" y="55.5" transform="rotate(-90 158.5 55.5)">1S</text>
<text x="162.9" y="55.5" transform="rotate(-90 162.9 55.5)">1E</text>
<text x="207.3" y="59.2">33</text>
<text x="207.3" y="57">34</text>
<text x="213.3" y="58">(OC3C/INT5)PE5</text>
<text x="248" y="58">PF0(ADC0)</text>
<text x="248" y="55.8">PF1(ADC1)</text>
<text x="261.5" y="57">7</text>
<text x="261.5" y="54.9">8</text>
<text x="207.3" y="65.8">31</text>
<text x="207.3" y="63.6">32</text>
<text x="207.3" y="61.4">36</text>
<text x="213.3" y="64.6">(TXD0)PE1</text>
<text x="213.3" y="62.4">(OC3A/AIN1)PE3</text>
<text x="213.3" y="60.2">(OC3B/AIN4)PE4</text>
<text x="247.6" y="62.4">PG5(OC0B)</text>
<text x="249.1" y="64.6">PG2(ALE)</text>
<text x="261.5" y="65.8">67</text>
<text x="261.5" y="63.6">66</text>
<text x="261.5" y="61.4">35</text>
<text x="207.3" y="70.1">65</text>
<text x="213.3" y="71.1">(T0)PD7</text>
<text x="213.3" y="66.7">(RXD0/PCIN8)PE0</text>
<text x="249.5" y="68.9">PG0(WR)</text>
<text x="250" y="66.7">PG1(RD)</text>
<text x="261.5" y="67.9">68</text>
<text x="99.5" y="73" transform="rotate(-90 99.5 73)">1A</text>
<text x="103.8" y="73" transform="rotate(-90 103.8 73)">1S</text>
<text x="108.2" y="73" transform="rotate(-90 108.2 73)">1E</text>
<text x="125.7" y="73" transform="rotate(-90 125.7 73)">1A</text>
<text x="130.1" y="73" transform="rotate(-90 130.1 73)">1S</text>
<text x="134.5" y="73" transform="rotate(-90 134.5 73)">1E</text>
<text x="154.1" y="73" transform="rotate(-90 154.1 73)">1A</text>
<text x="158.5" y="73" transform="rotate(-90 158.5 73)">1S</text>
<text x="162.9" y="73" transform="rotate(-90 162.9 73)">1E</text>
<text x="207.3" y="76.7">24</text>
<text x="207.3" y="74.5">25</text>
<text x="207.3" y="72.3">26</text>
<text x="213.3" y="77.7">(SDA/INT1)PD1</text>
<text x="213.3" y="75.5">(RXD1/INT2)PD2</text>
<text x="213.3" y="73.3">(TXD1/INT3)PD3</text>
<text x="247.6" y="75.5">PH5(OC4C)</text>
<text x="247.7" y="77.7">PH4(OC4B)</text>
<text x="247.7" y="73.3">PH6(OC2B)</text>
<text x="261.5" y="76.7">38</text>
<text x="261.5" y="74.5">39</text>
<text x="261.5" y="72.3">40</text>
<text x="207.3" y="83.3">57</text>
<text x="207.3" y="78.9">23</text>
<text x="213.3" y="79.8">(SCL/INT0)PD0</text>
<text x="247.7" y="79.8">PH3(OC4A)</text>
<text x="248" y="82">PH1(TXD2)</text>
<text x="261.5" y="83.3">27</text>
<text x="261.5" y="81.1">28</text>
<text x="261.5" y="78.9">37</text>
<text x="207.3" y="89.8">60</text>
<text x="207.3" y="87.6">59</text>
<text x="207.3" y="85.5">58</text>
<text x="213.3" y="88.6">(A13)PC5</text>
<text x="213.3" y="86.4">(A14)PC6</text>
<text x="213.3" y="84.2">(A15)PC7</text>
<text x="240.4" y="88.6">PJ1(TXD3/PCINT10)</text>
<text x="247.8" y="84.2">PH0(RXD2)</text>
<text x="261.5" y="89.8">29</text>
<text x="261.5" y="87.6">30</text>
<text x="99.5" y="90.5" transform="rotate(-90 99.5 90.5)">1A</text>
<text x="103.8" y="90.5" transform="rotate(-90 103.8 90.5)">1S</text>
<text x="108.2" y="90.5" transform="rotate(-90 108.2 90.5)">1E</text>
<text x="125.7" y="90.5" transform="rotate(-90 125.7 90.5)">1A</text>
<text x="130.1" y="90.5" transform="rotate(-90 130.1 90.5)">1S</text>
<text x="134.5" y="90.5" transform="rotate(-90 134.5 90.5)">1E</text>
<text x="154.1" y="90.5" transform="rotate(-90 154.1 90.5)">1A</text>
<text x="158.5" y="90.5" transform="rotate(-90 158.5 90.5)">1S</text>
<text x="162.9" y="90.5" transform="rotate(-90 162.9 90.5)">1E</text>
<text x="207.3" y="94.2">62</text>
<text x="207.3" y="92">61</text>
<text x="213.3" y="95.2">(A10)PC2</text>
<text x="213.3" y="93">(A11)PC3</text>
<text x="213.3" y="90.8">(A12)PC4</text>
<text x="238.9" y="95.2">PK7(ADC15/PCINT23)</text>
<text x="241.2" y="90.8">PJ0(RXD3/PCINT9)</text>
<text x="261.5" y="94.2">22</text>
<text x="207.3" y="98.6">64</text>
<text x="207.3" y="96.4">63</text>
<text x="213.3" y="99.5">(A8)PC0</text>
<text x="213.3" y="97.4">(A9)PC1</text>
<text x="238.9" y="101.7">PK4(ADC12/PCINT20)</text>
<text x="238.9" y="99.5">PK5(ADC13/PCINT21)</text>
<text x="238.9" y="97.4">PK6(ADC14/PCINT22)</text>
<text x="261.5" y="100.8">19</text>
<text x="261.5" y="98.6">20</text>
<text x="261.5" y="96.4">21</text>
<text x="207.3" y="107.3">42</text>
<text x="207.3" y="105.1">43</text>
<text x="207.3" y="103">44</text>
<text x="213.3" y="106.1">(OC1B/PCINT6)PB6</text>
<text x="213.3" y="103.9">(OC0A/OC1C/PCINT7)PB7</text>
<text x="238.9" y="106.1">PK2(ADC10/PCINT18)</text>
<text x="239" y="103.9">PK3(ADC11/PCINT19)</text>
<text x="261.5" y="107.3">16</text>
<text x="261.5" y="105.1">17</text>
<text x="261.5" y="103">18</text>
<text x="207.3" y="111.7">77</text>
<text x="207.3" y="109.5">41</text>
<text x="207.3" y="113.9">78</text>
<text x="213.3" y="112.6">(MISO/PCINT3)PB3</text>
<text x="213.3" y="110.4">(OC2A/PCINT4)PB4</text>
<text x="213.3" y="108.3">(OC1A/PCINT5)PB5</text>
<text x="239.9" y="110.4">PK0(ADC8/PCINT16)</text>
<text x="239.9" y="108.3">PK1(ADC9/PCINT17)</text>
<text x="261.5" y="109.5">15</text>
<text x="261.5" y="113.9">69</text>
<text x="207.3" y="116.1">79</text>
<text x="207.3" y="118.2">80</text>
<text x="213.3" y="117">(SCK/PCINT1)PB1</text>
<text x="213.3" y="119.2">(SS/PCINT0)PB0</text>
<text x="213.3" y="114.9">(MOSI/PCINT2)PB2</text>
<text x="247.9" y="119.2">PL5(OC5C)</text>
<text x="254.2" y="117">PL6</text>
<text x="254.2" y="114.9">PL7</text>
<text x="261.5" y="118.2">71</text>
<text x="261.5" y="116.1">70</text>
<text x="207.3" y="122.6">56</text>
<text x="207.3" y="124.8">55</text>
<text x="213.3" y="123.6">(AD7)PA7</text>
<text x="213.3" y="125.8">(AD6)PA6</text>
<text x="248" y="123.6">PL3(OC5A)</text>
<text x="248" y="121.4">PL4(OC5B)</text>
<text x="250.9" y="125.8">PL2(T5)</text>
<text x="261.5" y="124.8">74</text>
<text x="261.5" y="122.6">73</text>
<text x="261.5" y="120.4">72</text>
<text x="207.3" y="127">54</text>
<text x="207.3" y="129.2">53</text>
<text x="207.3" y="131.4">52</text>
<text x="213.3" y="128">(AD5)PA5</text>
<text x="213.3" y="130.1">(AD4)PA4</text>
<text x="248.9" y="130.1">PL0(ICP4)</text>
<text x="248.9" y="128">PL1(ICP5)</text>
<text x="261.5" y="129.2">76</text>
<text x="261.5" y="127">75</text>
<text x="207.3" y="133.6">51</text>
<text x="207.3" y="135.7">50</text>
<text x="207.3" y="137.9">49</text>
<text x="213.3" y="132.3">(AD3)PA3</text>
<text x="213.3" y="134.5">(AD2)PA2</text>
<text x="213.3" y="136.7">(AD1)PA1</text>
<text x="252.6" y="134.5">AREF</text>
<text x="261.5" y="133.6">46</text>
<text x="261.5" y="137.9">1</text>
<text x="213.3" y="138.9">(AD0)PA0</text>
<text x="225.1" y="140.6" transform="rotate(-90 225.1 140.6)">+VIN</text>
<text x="231.6" y="140.6" transform="rotate(-90 231.6 140.6)">+3V3</text>
<text x="238.2" y="140.6" transform="rotate(-90 238.2 140.6)">+5V</text>
<text x="242.6" y="140.6" transform="rotate(-90 242.6 140.6)">+5V</text>
<text x="247" y="140.6" transform="rotate(-90 247 140.6)">+5V</text>
<text x="251.3" y="138.9">RESET</text>
<text x="224.2" y="145.6" transform="rotate(-90 224.2 145.6)">6</text>
<text x="230.7" y="145.6" transform="rotate(-90 230.7 145.6)">2</text>
<text x="237.3" y="146.6" transform="rotate(-90 237.3 146.6)">48</text>
<text x="241.6" y="146.6" transform="rotate(-90 241.6 146.6)">47</text>
<text x="246" y="145.6" transform="rotate(-90 246 145.6)">3</text>
</g>
</svg>
